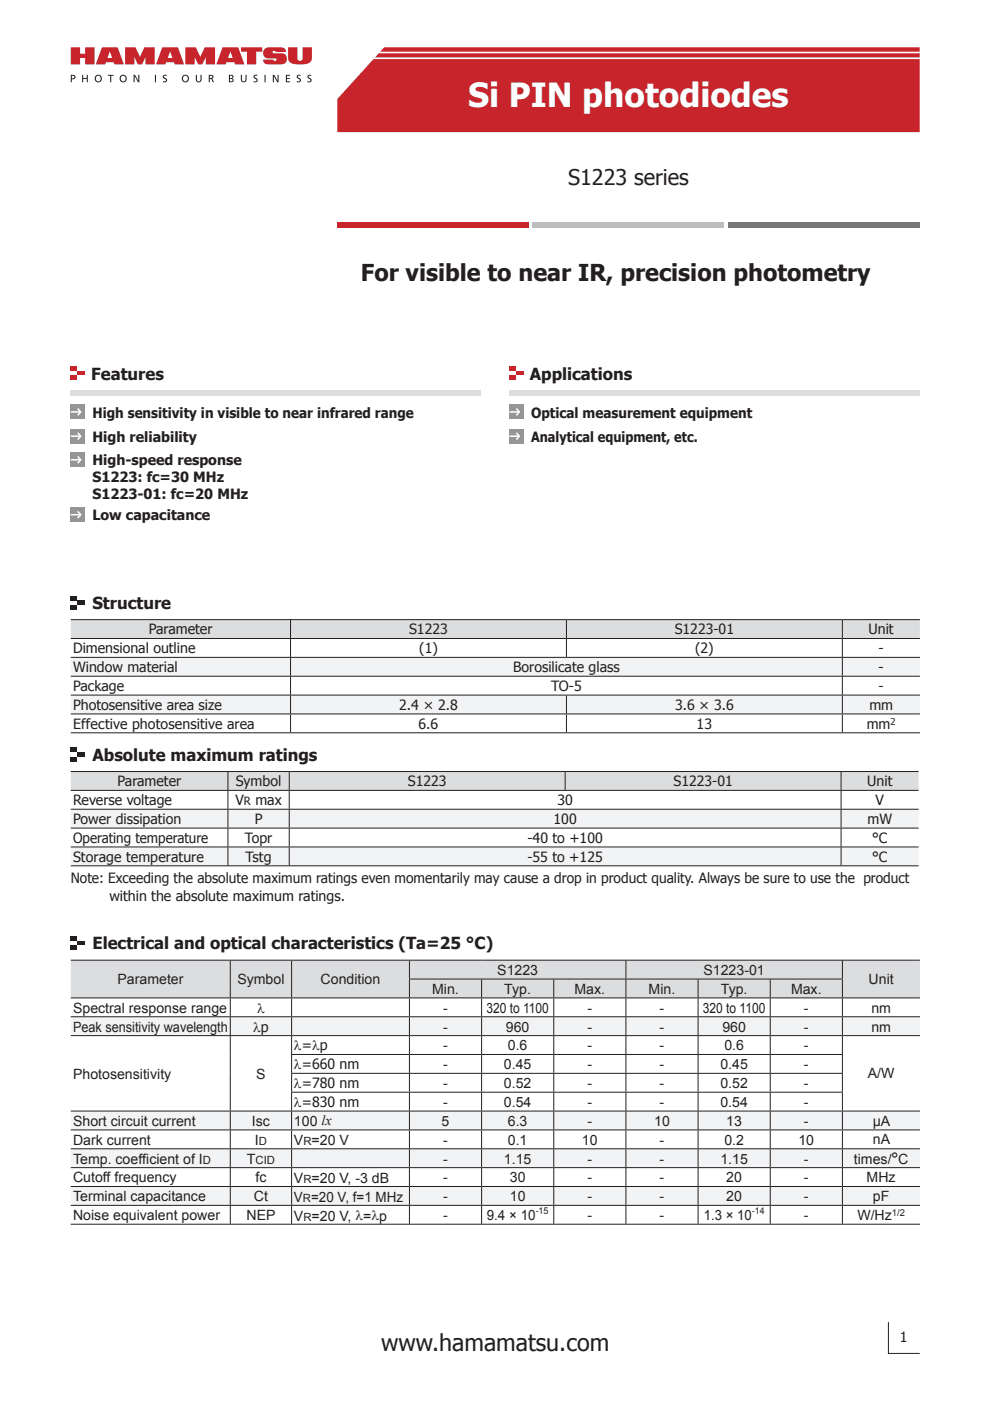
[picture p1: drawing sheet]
<svg xmlns="http://www.w3.org/2000/svg" width="210mm" height="297mm" viewBox="0 0 210 297" stroke-linecap="round" stroke-linejoin="round" font-family="sans-serif">
<g fill="#c8242b">
<path d="M81.5 10h113.5v18h-123.5v-7z"/>
<path d="M71.5 47h40.5v1.2h-40.5z"/>
</g>
<path d="M113 47h40.5v1.2h-40.5z" fill="#bcbdc0"/>
<path d="M154.5 47h40.5v1.2h-40.5z" fill="#76787b"/>
<path d="M72 11.1h124M72 12.4h124" fill="none" stroke="#fff" stroke-width=".35"/>
<g fill="#c8242b">
<path d="M15 10h2v1.4h1.1v-1.4h1.9v3.6h-1.9v-1.3h-1.1v1.3h-2z"/>
<path d="M51.1 10h4.5v.9h-1.3v2.7h-1.9v-2.7h-1.3z"/>
<path d="M26.5 10h2.2l1 2.1 .9-2.1h2.2v3.6h-2v-1.5l-.7 1.5h-.9l-.7-1.5v1.5h-2z"/>
<path d="M39.3 10h2.2l1 2.1 .9-2.1h2.2v3.6h-2v-1.5l-.7 1.5h-.9l-.7-1.5v1.5h-2z"/>
<path d="M56.2 10.3l.8-.3h2.3a1.03 1.03 0 0 1 1.3 1h-2.1a.37 .37 0 0 0-.4-.3 .37 .37 0 0 0-.3 .3l.3 .3h1.2a1.21 1.21 0 0 1 1.5 1.2 1.21 1.21 0 0 1-1.6 1.1h-1.7a1.4 1.4 0 0 1-1.7-.6v-.4h2.1a.34 .34 0 0 0 .4 .3 .34 .34 0 0 0 .3-.4l-1.4-.1a1.19 1.19 0 0 1-1.3-.6 1.19 1.19 0 0 1 .3-1.5z"/>
<path d="M61.1 10h2v2.4a.54 .54 0 0 0 .5 .5 .54 .54 0 0 0 .5-.5v-2.4h2v2a1.36 1.36 0 0 1-1.4 1.6 7.1 7.1 0 0 1-3-.3 1.22 1.22 0 0 1-.6-1.3z"/>
<path d="M21.6 10l-1.3 3.6h2l.2-.4h1.6l.2 .4h2l-1.4-3.6zM23.3 10.9l.5 1.4h-1z"/>
<path d="M34.4 10l-1.3 3.6h2l.1-.4h1.7l.2 .4h1.9l-1.3-3.6zM36.1 10.9l.5 1.4h-1z"/>
<path d="M47.2 10l-1.3 3.6h2l.1-.4h1.7l.1 .4h2l-1.3-3.6zM48.8 10.9l.5 1.4h-1z"/>
</g>
<path d="M15 15.9h.7l.3 .4a.58 .58 0 0 1-.8 .5v.6h-.2zM15.2 16.1v.5l.5-.1v-.3zM17.4 15.9v1.5h.2v-.7h.8v.7h.2v-1.5h-.2v.6h-.8v-.6zM20 16.6a.8 .8 0 0 1 1.6 0 .8 .8 0 0 1-1.6 0zM20.2 16.7a.6 .6 0 0 0 1.2 0 .6 .6 0 0 0-1.2 0zM22.9 15.9v.2h.5v1.3h.2v-1.3h.5v-.2zM25.3 16.6a.8 .8 0 0 1 1.6 0 .8 .8 0 0 1-1.6 0zM25.5 16.7a.6 .6 0 0 0 1.2 0 .6 .6 0 0 0-1.2 0zM28.3 15.9v1.5h.2v-1.3l.8 1.3h.3v-1.5h-.3v1.2l-.7-1.2zM32.8 15.9v1.5h.3v-1.5zM34.6 16a.57 .57 0 0 0 .5 .8v.4h-.5l-.1 .2a.55 .55 0 0 0 .9-.3 .55 .55 0 0 0-.5-.7l-.1-.3h.5l.1-.2-.4-.1zM38.5 16.6a.8 .8 0 0 1 1.6 0 .8 .8 0 0 1-1.6 0zM38.7 16.7a.6 .6 0 0 0 1.2 0 .6 .6 0 0 0-1.2 0zM41.5 15.9v.9a.61 .61 0 0 0 .6 .7 .61 .61 0 0 0 .6-.7v-.9h-.2v1.1l-.1 .2h-.5l-.2-1.3zM44.3 15.9a.71 .71 0 0 1 1 .4l-.4 .4 .5 .7h-.3l-.2-.5-.3-.2h-.1v.7h-.2zM44.5 16.1v.4l.5-.1-.1-.3zM48.5 15.9l.9 .1 .1 .4-.3 .2 .4 .4-.3 .4h-.8zM48.8 16.1v.4h.4v-.4zM48.8 16.7v.6l.5-.1v-.4zM51.1 15.9v.9a.61 .61 0 0 0 .6 .7 .61 .61 0 0 0 .6-.7v-.9h-.2l-.1 1.1-.1 .2h-.5l-.1-1.3zM53.8 16a.57 .57 0 0 0 .5 .8l.1 .4h-.6l-.1 .2a.55 .55 0 0 0 .9-.3 .55 .55 0 0 0-.5-.7l-.1-.3h.5l.1-.2-.4-.1zM56.1 15.9v1.5h.2v-1.5zM57.8 15.9v1.5h.3v-1.3l.7 1.3h.3v-1.5h-.3v1.2l-.7-1.2zM60.6 15.9v1.5h.9v-.2h-.7v-.5h.6v-.2h-.6v-.4h.7v-.2zM63 16a.57 .57 0 0 0 .5 .8v.4h-.6v.2a.55 .55 0 0 0 .9-.3 .55 .55 0 0 0-.6-.7v-.3h.5v-.2l-.3-.1zM65.2 16a.57 .57 0 0 0 .5 .8l.1 .4h-.6v.2a.55 .55 0 0 0 .9-.3 .55 .55 0 0 0-.6-.7l-.1-.3h.6v-.2l-.3-.1z" fill="#231f20"/>
<path d="M188.4 280.3v6.7h6.6" fill="none" stroke="#231f20" stroke-width=".21"/>
<path d="M108 85.8h3v3h-3z" fill="#939598"/>
<path d="M108 87.3h2.1M109.5 86.6l.6 .7-.6 .8" fill="none" stroke="#fff" stroke-width=".32"/>
<path d="M15 85.8h3v3h-3z" fill="#939598"/>
<path d="M15 87.3h2.1M16.5 86.6l.6 .7-.6 .8" fill="none" stroke="#fff" stroke-width=".32"/>
<path d="M108 91h3v3h-3z" fill="#939598"/>
<path d="M108 92.5h2.1M109.5 91.8l.6 .7-.6 .7" fill="none" stroke="#fff" stroke-width=".32"/>
<path d="M15 91h3v3h-3z" fill="#939598"/>
<path d="M15 92.5h2.1M16.5 91.8l.6 .7-.6 .7" fill="none" stroke="#fff" stroke-width=".32"/>
<path d="M15 96h3v3h-3z" fill="#939598"/>
<path d="M15 97.5h2.1M16.5 96.8l.6 .7-.6 .7" fill="none" stroke="#fff" stroke-width=".32"/>
<path d="M15 107.6h3v3h-3z" fill="#939598"/>
<path d="M15 109.1h2.1M16.5 108.4l.6 .7-.6 .8" fill="none" stroke="#fff" stroke-width=".32"/>
<path d="M15 127.3h1.5v1h-1.5z" fill="#fff"/>
<path d="M15 126.3h1.5v1h-1.5z" fill="#231f20"/>
<path d="M16.5 126.3h1.5v1h-1.5z" fill="#fff"/>
<g fill="#231f20">
<path d="M16.5 127.3h1.5v1h-1.5z"/>
<path d="M15 128.3h1.5v1h-1.5z"/>
</g>
<g fill="#fff">
<path d="M16.5 128.3h1.5v1h-1.5z"/>
<path d="M15 159.5h1.5v1h-1.5z"/>
</g>
<path d="M15 158.5h1.5v1h-1.5z" fill="#231f20"/>
<path d="M16.5 158.5h1.5v1h-1.5z" fill="#fff"/>
<g fill="#231f20">
<path d="M16.5 159.5h1.5v1h-1.5z"/>
<path d="M15 160.5h1.5v1h-1.5z"/>
</g>
<g fill="#fff">
<path d="M16.5 160.5h1.5v1h-1.5z"/>
<path d="M15 199.5h1.5v1h-1.5z"/>
</g>
<path d="M15 198.5h1.5v1h-1.5z" fill="#231f20"/>
<path d="M16.5 198.5h1.5v1h-1.5z" fill="#fff"/>
<g fill="#231f20">
<path d="M16.5 199.5h1.5v1h-1.5z"/>
<path d="M15 200.5h1.5v1h-1.5z"/>
</g>
<g fill="#fff">
<path d="M16.5 200.5h1.5v1h-1.5z"/>
<path d="M15 78.6h1.5v1h-1.5z"/>
</g>
<path d="M15 77.6h1.5v1h-1.5z" fill="#c8242b"/>
<path d="M16.5 77.6h1.5v1h-1.5z" fill="#fff"/>
<g fill="#c8242b">
<path d="M16.5 78.6h1.5v1h-1.5z"/>
<path d="M15 79.6h1.5v1h-1.5z"/>
</g>
<g fill="#fff">
<path d="M16.5 79.6h1.5v1h-1.5z"/>
<path d="M108 78.6h1.5v1h-1.5z"/>
</g>
<path d="M108 77.6h1.5v1h-1.5z" fill="#c8242b"/>
<path d="M109.5 77.6h1.5v1h-1.5z" fill="#fff"/>
<g fill="#c8242b">
<path d="M109.5 78.6h1.5v1h-1.5z"/>
<path d="M108 79.6h1.5v1h-1.5z"/>
</g>
<path d="M109.5 79.6h1.5v1h-1.5z" fill="#fff"/>
<g fill="#dcdddf">
<path d="M15 82.7h87v1.2h-87z"/>
<path d="M108 82.7h87v1.2h-87z"/>
<path d="M120.1 131.4h58.5v4h-58.5z"/>
<path d="M15 131.4h46.6v4h-46.6zM61.6 131.4h58.5v4h-58.5zM178.6 131.4h16.4v4h-16.4z"/>
</g>
<g fill="#f2f3f4">
<path d="M15 139.4h46.6v4h-46.6zM61.6 139.4h117v4h-117zM178.6 139.4h16.4v4h-16.4z"/>
<path d="M15 147.4h46.6v4h-46.6zM61.6 147.4h58.5v4h-58.5zM120.1 147.4h58.5v4h-58.5zM178.6 147.4h16.4v4h-16.4z"/>
</g>
<g fill="none" stroke="#231f20" stroke-width=".21">
<path d="M15 131.4h180M15 135.4h180M15 139.4h180M61.6 131.5v3.8M61.6 135.5v3.8M61.6 139.5v3.8M120.1 131.5v3.8M120.1 135.5v3.8M178.6 131.5v3.8M178.6 135.5v3.8M178.6 139.5v3.8M15 143.4h180"/>
<path d="M15 147.4h180M15 151.4h180M15 155.4h180M61.6 143.5v3.8M61.6 147.5v3.8M61.6 151.5v3.8M120.1 147.5v3.8M120.1 151.5v3.8M178.6 143.5v3.8M178.6 147.5v3.8M178.6 151.5v3.8"/>
</g>
<g fill="#dcdddf">
<path d="M119.8 163.6h58.5v4h-58.5z"/>
<path d="M15 163.6h33.3v4h-33.3zM48.3 163.6h13v4h-13zM61.3 163.6h58.5v4h-58.5zM178.3 163.6h16.5v4h-16.5z"/>
</g>
<path d="M15 171.6h33.3v4h-33.3zM48.3 171.6h13v4h-13zM61.3 171.6h117v4h-117zM178.3 171.6h16.5v4h-16.5zM15 179.6h33.3v4h-33.3zM48.3 179.6h13v4h-13zM61.3 179.6h117v4h-117zM178.3 179.6h16.5v4h-16.5z" fill="#f2f3f4"/>
<g fill="none" stroke="#231f20" stroke-width=".21">
<path d="M15 163.6h179.8M15 167.6h179.8M15 171.6h179.8M15 175.6h179.8M15 179.6h179.8M48.3 163.7v3.8M48.3 167.7v3.8M48.3 171.7v3.8M48.3 175.7v3.8M48.3 179.7v3.8M61.3 163.7v3.8M61.3 167.7v3.8"/>
<path d="M61.3 171.7v3.8M61.3 175.7v3.8M61.3 179.7v3.8M119.8 163.7v3.8M178.3 163.7v3.8M178.3 167.7v3.8M178.3 171.7v3.8M178.3 175.7v3.8M178.3 179.7v3.8M15 183.6h179.8"/>
</g>
<g fill="#dcdddf">
<path d="M15 203.6h33.8v8h-33.8zM48.8 203.6h13v8h-13zM61.8 203.6h25v8h-25zM86.8 203.6h45.9v4h-45.9zM178.6 203.6h16.5v8h-16.5zM86.8 207.6h15.3v4h-15.3zM102.1 207.6h15.3v4h-15.3zM117.4 207.6h15.3v4h-15.3z"/>
<path d="M132.7 203.6h45.9v4h-45.9zM132.7 207.6h15.3v4h-15.3zM148 207.6h15.3v4h-15.3zM163.3 207.6h15.3v4h-15.3z"/>
</g>
<path d="M15 215.6h33.8v4h-33.8zM48.8 215.6h13v4h-13zM61.8 215.6h25v4h-25zM86.8 215.6h15.3v4h-15.3zM102.1 215.6h15.3v4h-15.3zM117.4 215.6h15.3v4h-15.3zM132.7 215.6h15.3v4h-15.3zM148 215.6h15.3v4h-15.3zM163.3 215.6h15.3v4h-15.3zM178.6 215.6h16.5v4h-16.5zM15 235.6h33.8v4h-33.8zM48.8 235.6h13v4h-13zM61.8 235.6h25v4h-25zM86.8 235.6h15.3v4h-15.3zM102.1 235.6h15.3v4h-15.3zM117.4 235.6h15.3v4h-15.3zM132.7 235.6h15.3v4h-15.3zM148 235.6h15.3v4h-15.3zM163.3 235.6h15.3v4h-15.3zM178.6 235.6h16.5v4h-16.5zM15 243.6h33.8v4h-33.8zM48.8 243.6h13v4h-13zM61.8 243.6h25v4h-25zM86.8 243.6h15.3v4h-15.3zM102.1 243.6h15.3v4h-15.3zM117.4 243.6h15.3v4h-15.3zM132.7 243.6h15.3v4h-15.3zM148 243.6h15.3v4h-15.3zM163.3 243.6h15.3v4h-15.3zM178.6 243.6h16.5v4h-16.5zM15 251.6h33.8v4h-33.8zM48.8 251.6h13v4h-13zM61.8 251.6h25v4h-25zM86.8 251.6h15.3v4h-15.3zM102.1 251.6h15.3v4h-15.3zM117.4 251.6h15.3v4h-15.3zM132.7 251.6h15.3v4h-15.3zM148 251.6h15.3v4h-15.3zM163.3 251.6h15.3v4h-15.3zM178.6 251.6h16.5v4h-16.5z" fill="#f2f3f4"/>
<g fill="none" stroke="#231f20" stroke-width=".21">
<path d="M15 219.6h180M15 215.6h180.1M15 211.6h180.1M15 203.6h180.1M48.8 219.7v15.8M48.8 215.7v3.8M48.8 211.7v3.8M48.8 203.7v7.8M61.8 219.7v3.8M61.8 215.7v3.8M61.8 211.7v3.8M61.8 203.7v7.8"/>
<path d="M86.7 207.6h92M86.8 219.7v3.8M86.8 215.7v3.8M86.8 211.7v3.8M86.8 207.7v3.8M86.8 203.7v3.8M102.1 219.7v3.8M102.1 215.7v3.8M102.1 211.7v3.8M102.1 207.7v3.8M117.4 219.7v3.8M117.4 215.7v3.8"/>
<path d="M117.4 211.7v3.8M117.4 207.7v3.8M132.7 219.7v3.8M132.7 215.7v3.8M132.7 211.7v3.8M132.7 207.7v3.8M132.7 203.7v3.8M148 219.7v3.8M148 215.7v3.8M148 211.7v3.8M148 207.7v3.8M163.3 219.7v3.8"/>
<path d="M163.3 215.7v3.8M163.3 211.7v3.8M163.3 207.7v3.8M178.6 219.7v3.8M178.6 215.7v3.8M178.6 211.7v3.8M178.6 207.7v3.8M178.6 203.7v3.8M15 239.6h180M15 235.6h180M48.8 239.7v3.8M48.8 235.7v3.8"/>
<path d="M61.7 231.6h117M61.7 227.6h117M61.7 223.6h117M61.8 239.7v3.8M61.8 235.7v3.8M61.8 231.7v3.8M61.8 227.7v3.8M61.8 223.7v3.8M86.8 239.7v3.8M86.8 235.7v3.8M86.8 231.7v3.8M86.8 227.7v3.8"/>
<path d="M86.8 223.7v3.8M102.1 239.7v3.8M102.1 235.7v3.8M102.1 231.7v3.8M102.1 227.7v3.8M102.1 223.7v3.8M117.4 239.7v3.8M117.4 235.7v3.8M117.4 231.7v3.8M117.4 227.7v3.8M117.4 223.7v3.8M132.7 239.7v3.8"/>
<path d="M132.7 235.7v3.8M132.7 231.7v3.8M132.7 227.7v3.8M132.7 223.7v3.8M148 239.7v3.8M148 235.7v3.8M148 231.7v3.8M148 227.7v3.8M148 223.7v3.8M163.3 239.7v3.8M163.3 235.7v3.8M163.3 231.7v3.8"/>
<path d="M163.3 227.7v3.8M163.3 223.7v3.8M178.6 239.7v3.8M178.6 235.7v3.8M178.6 231.7v3.8M178.6 227.7v3.8M178.6 223.7v3.8M15 243.6h180M15 259.6h180.1M15 255.6h180.1M15 251.6h180.1M48.8 247.7v3.8"/>
<path d="M48.8 243.7v3.8M48.8 255.6v3.9M48.8 251.6v3.9M61.8 247.7v3.8M61.8 243.7v3.8M61.8 255.6v3.9M61.8 251.6v3.9M86.8 247.7v3.8M86.8 243.7v3.8M86.8 255.6v3.9M86.8 251.6v3.9M102.1 243.7v3.8"/>
<path d="M102.1 255.6v3.9M102.1 251.6v3.9M102.1 247.7v3.8M117.4 243.7v3.8M117.4 255.6v3.9M117.4 251.6v3.9M117.4 247.7v3.8M132.7 243.7v3.8M132.7 255.6v3.9M132.7 251.6v3.9M132.7 247.7v3.8M148 243.7v3.8"/>
<path d="M148 255.6v3.9M148 251.6v3.9M148 247.7v3.8M163.3 243.7v3.8M163.3 255.6v3.9M163.3 251.6v3.9M163.3 247.7v3.8M178.6 243.7v3.8M178.6 255.6v3.9M178.6 251.6v3.9M178.6 247.7v3.8M195.1 247.6h-180.1"/>
</g>
<text font-size="7.1" fill="#fff" x="99.2" y="22.6">Si PIN photodiodes</text>
<g font-size="4.9" fill="#231f20">
<text x="76.5" y="59.7">For visible to near IR, precision photometry</text>
<text x="80.8" y="286.4">www.hamamatsu.com</text>
</g>
<text font-size="4.6" fill="#231f20" x="120.4" y="39.2">S1223 series</text>
<g font-size="3.5" fill="#231f20">
<text x="19.3" y="80.5">Features</text>
<text x="112.3" y="80.5">Applications</text>
<text x="19.6" y="129.1">Structure</text>
<text x="19.6" y="161.3">Absolute maximum ratings</text>
<text x="19.6" y="201.3">Electrical and optical characteristics (Ta=25 °C)</text>
</g>
<g font-size="3" fill="#231f20">
<text x="19.6" y="88.5">High sensitivity in visible to near infrared range</text>
<text x="112.6" y="88.5">Optical measurement equipment</text>
<text x="19.6" y="93.7">High reliability</text>
<text x="112.6" y="93.7">Analytical equipment, etc.</text>
<text x="19.6" y="98.7">High-speed response</text>
<text x="19.6" y="102.2">S1223: fc=30 MHz</text>
<text x="19.6" y="105.7">S1223-01: fc=20 MHz</text>
<text x="19.6" y="110.3">Low capacitance</text>
<text x="31.5" y="134.5">Parameter</text>
<text x="86.7" y="134.5">S1223</text>
<text x="143.1" y="134.5">S1223-01</text>
<text x="184.2" y="134.5">Unit</text>
<text x="15.5" y="138.5">Dimensional outline</text>
<text x="15.5" y="142.5">Window material</text>
<text x="88.9" y="138.5">(1)</text>
<text x="108.8" y="142.5">Borosilicate glass</text>
<text x="147.4" y="138.5">(2)</text>
<text x="186.3" y="142.5">-</text>
<text x="186.3" y="138.5">-</text>
<text x="15.5" y="146.5">Package</text>
<text x="116.8" y="146.5">TO-5</text>
<text x="186.3" y="146.5">-</text>
<text x="15.5" y="150.5">Photosensitive area size</text>
<text x="15.5" y="154.5">Effective photosensitive area</text>
<text x="84.7" y="150.5">2.4 × 2.8</text>
<text x="88.7" y="154.5">6.6</text>
<text x="143.2" y="150.5">3.6 × 3.6</text>
<text x="147.7" y="154.5">13</text>
<text x="183.8" y="154.5">mm</text>
<text x="184.3" y="150.5">mm</text>
<text x="24.9" y="166.7">Parameter</text>
<text x="50" y="166.7">Symbol</text>
<text x="86.5" y="166.7">S1223</text>
<text x="142.8" y="166.7">S1223-01</text>
<text x="183.9" y="166.7">Unit</text>
<text x="15.5" y="170.7">Reverse voltage</text>
<text x="49.9" y="170.7">V</text>
<text x="54.1" y="170.7">max</text>
<text x="118.2" y="170.7">30</text>
<text x="185.7" y="170.7">V</text>
<text x="15.5" y="178.7">Operating temperature</text>
<text x="15.5" y="174.7">Power dissipation</text>
<text x="51.9" y="178.7">Topr</text>
<text x="54" y="174.7">P</text>
<text x="111.8" y="178.7">-40 to +100</text>
<text x="117.4" y="174.7">100</text>
<text x="183.9" y="174.7">mW</text>
<text x="184.9" y="178.7">°C</text>
<text x="15.5" y="182.7">Storage temperature</text>
<text x="52.1" y="182.7">Tstg</text>
<text x="111.8" y="182.7">-55 to +125</text>
<text x="184.9" y="182.7">°C</text>
<text x="15" y="187.2">Note: Exceeding the absolute maximum ratings even momentarily may cause a drop in product quality. Always be sure to use the product</text>
<text x="23.2" y="191.1">within the absolute maximum ratings.</text>
<text x="24.9" y="208.7">Parameter</text>
<text x="50.3" y="208.7">Symbol</text>
<text x="68" y="208.7">Condition</text>
<text x="105.4" y="206.7">S1223</text>
<text x="149.2" y="206.7">S1223-01</text>
<text x="184.2" y="208.7">Unit</text>
<text x="15.5" y="214.7">Spectral response range</text>
<text x="54.5" y="214.7">λ</text>
<text x="91.6" y="210.7">Min.</text>
<text x="94" y="214.7">-</text>
<text x="103.1" y="214.7">320 to 1100</text>
<text x="106.9" y="210.7">Typ.</text>
<text x="121.8" y="210.7">Max.</text>
<text x="124.6" y="214.7">-</text>
<text x="137.5" y="210.7">Min.</text>
<text x="139.9" y="214.7">-</text>
<text x="149" y="214.7">320 to 1100</text>
<text x="152.8" y="210.7">Typ.</text>
<text x="167.7" y="210.7">Max.</text>
<text x="170.5" y="214.7">-</text>
<text x="184.7" y="214.7">nm</text>
<text x="15.5" y="218.7">Peak sensitivity wavelength</text>
<text x="53.7" y="218.7">λp</text>
<text x="94" y="218.7">-</text>
<text x="107.3" y="218.7">960</text>
<text x="124.6" y="218.7">-</text>
<text x="139.9" y="218.7">-</text>
<text x="153.2" y="218.7">960</text>
<text x="170.5" y="218.7">-</text>
<text x="184.7" y="218.7">nm</text>
<text x="62.3" y="226.7">λ=660 nm</text>
<text x="62.3" y="222.7">λ=λp</text>
<text x="94" y="226.7">-</text>
<text x="94" y="222.7">-</text>
<text x="106.8" y="226.7">0.45</text>
<text x="107.7" y="222.7">0.6</text>
<text x="124.6" y="226.7">-</text>
<text x="124.6" y="222.7">-</text>
<text x="139.9" y="226.7">-</text>
<text x="139.9" y="222.7">-</text>
<text x="152.7" y="226.7">0.45</text>
<text x="153.6" y="222.7">0.6</text>
<text x="170.5" y="226.7">-</text>
<text x="170.5" y="222.7">-</text>
<text x="15.5" y="228.7">Photosensitivity</text>
<text x="54.3" y="228.7">S</text>
<text x="62.3" y="230.7">λ=780 nm</text>
<text x="94" y="230.7">-</text>
<text x="106.8" y="230.7">0.52</text>
<text x="124.6" y="230.7">-</text>
<text x="139.9" y="230.7">-</text>
<text x="152.7" y="230.7">0.52</text>
<text x="170.5" y="230.7">-</text>
<text x="184" y="228.6">A/W</text>
<text x="15.5" y="238.7">Short circuit current</text>
<text x="53.4" y="238.7">Isc</text>
<text x="62.3" y="238.7">100 lx</text>
<text x="62.3" y="234.7">λ=830 nm</text>
<text x="93.6" y="238.7">5</text>
<text x="94" y="234.7">-</text>
<text x="106.8" y="234.7">0.54</text>
<text x="107.7" y="238.7">6.3</text>
<text x="124.6" y="238.7">-</text>
<text x="124.6" y="234.7">-</text>
<text x="138.7" y="238.7">10</text>
<text x="139.9" y="234.7">-</text>
<text x="152.7" y="234.7">0.54</text>
<text x="154" y="238.7">13</text>
<text x="170.5" y="238.7">-</text>
<text x="170.5" y="234.7">-</text>
<text x="185.1" y="238.6">μA</text>
<text x="15.5" y="242.7">Dark current</text>
<text x="54" y="242.8">I</text>
<text x="62.3" y="242.8">V =20 V</text>
<text x="94" y="242.7">-</text>
<text x="107.7" y="242.7">0.1</text>
<text x="123.4" y="242.7">10</text>
<text x="139.9" y="242.7">-</text>
<text x="153.6" y="242.7">0.2</text>
<text x="169.3" y="242.7">10</text>
<text x="185.1" y="242.6">nA</text>
<text x="15.5" y="246.7">Temp. coeffcient of I</text>
<text x="15.5" y="250.7">Cutoff frequency</text>
<text x="30.2" y="246.7">i</text>
<text x="52.3" y="246.8">T</text>
<text x="54.2" y="250.7">fc</text>
<text x="62.3" y="250.8">V =20 V, -3 dB</text>
<text x="94" y="250.7">-</text>
<text x="94" y="246.7">-</text>
<text x="106.8" y="246.7">1.15</text>
<text x="108.1" y="250.7">30</text>
<text x="124.6" y="250.7">-</text>
<text x="124.6" y="246.7">-</text>
<text x="139.9" y="250.7">-</text>
<text x="139.9" y="246.7">-</text>
<text x="152.7" y="246.7">1.15</text>
<text x="154" y="250.7">20</text>
<text x="170.5" y="250.7">-</text>
<text x="170.5" y="246.7">-</text>
<text x="181" y="246.7">times/°C</text>
<text x="183.8" y="250.6">MHz</text>
<text x="15.5" y="254.7">Terminal capacitance</text>
<text x="53.8" y="254.7">Ct</text>
<text x="62.3" y="254.8">V =20 V, f=1 MHz</text>
<text x="94" y="254.7">-</text>
<text x="108.1" y="254.7">10</text>
<text x="124.6" y="254.7">-</text>
<text x="139.9" y="254.7">-</text>
<text x="154" y="254.7">20</text>
<text x="170.5" y="254.7">-</text>
<text x="185.1" y="254.6">pF</text>
<text x="15.5" y="258.7">Noise equivalent power</text>
<text x="52.3" y="258.7">NEP</text>
<text x="62.3" y="258.9">V =20 V, λ=λp</text>
<text x="94" y="258.7">-</text>
<text x="103.2" y="258.7">9.4 × 10</text>
<text x="124.6" y="258.7">-</text>
<text x="139.9" y="258.7">-</text>
<text x="149.2" y="258.7">1.3 × 10</text>
<text x="170.5" y="258.7">-</text>
<text x="181.8" y="258.6">W/Hz</text>
<text x="190.8" y="284.5">1</text>
</g>
<g font-size="2.4" fill="#231f20">
<text x="51.7" y="170.7">R</text>
<text x="54.9" y="242.8">D</text>
<text x="64.3" y="242.8">R</text>
<text x="43" y="246.8">D</text>
<text x="54.2" y="246.8">CID</text>
<text x="64.3" y="250.8">R</text>
<text x="64.2" y="254.8">R</text>
<text x="64.3" y="258.9">R</text>
</g>
<g font-size="2" fill="#231f20">
<text x="188.8" y="153.6">2</text>
<text x="113.6" y="257.5">-15</text>
<text x="159.4" y="257.5">-14</text>
<text x="189.1" y="257.8">1/2</text>
</g>
</svg>
